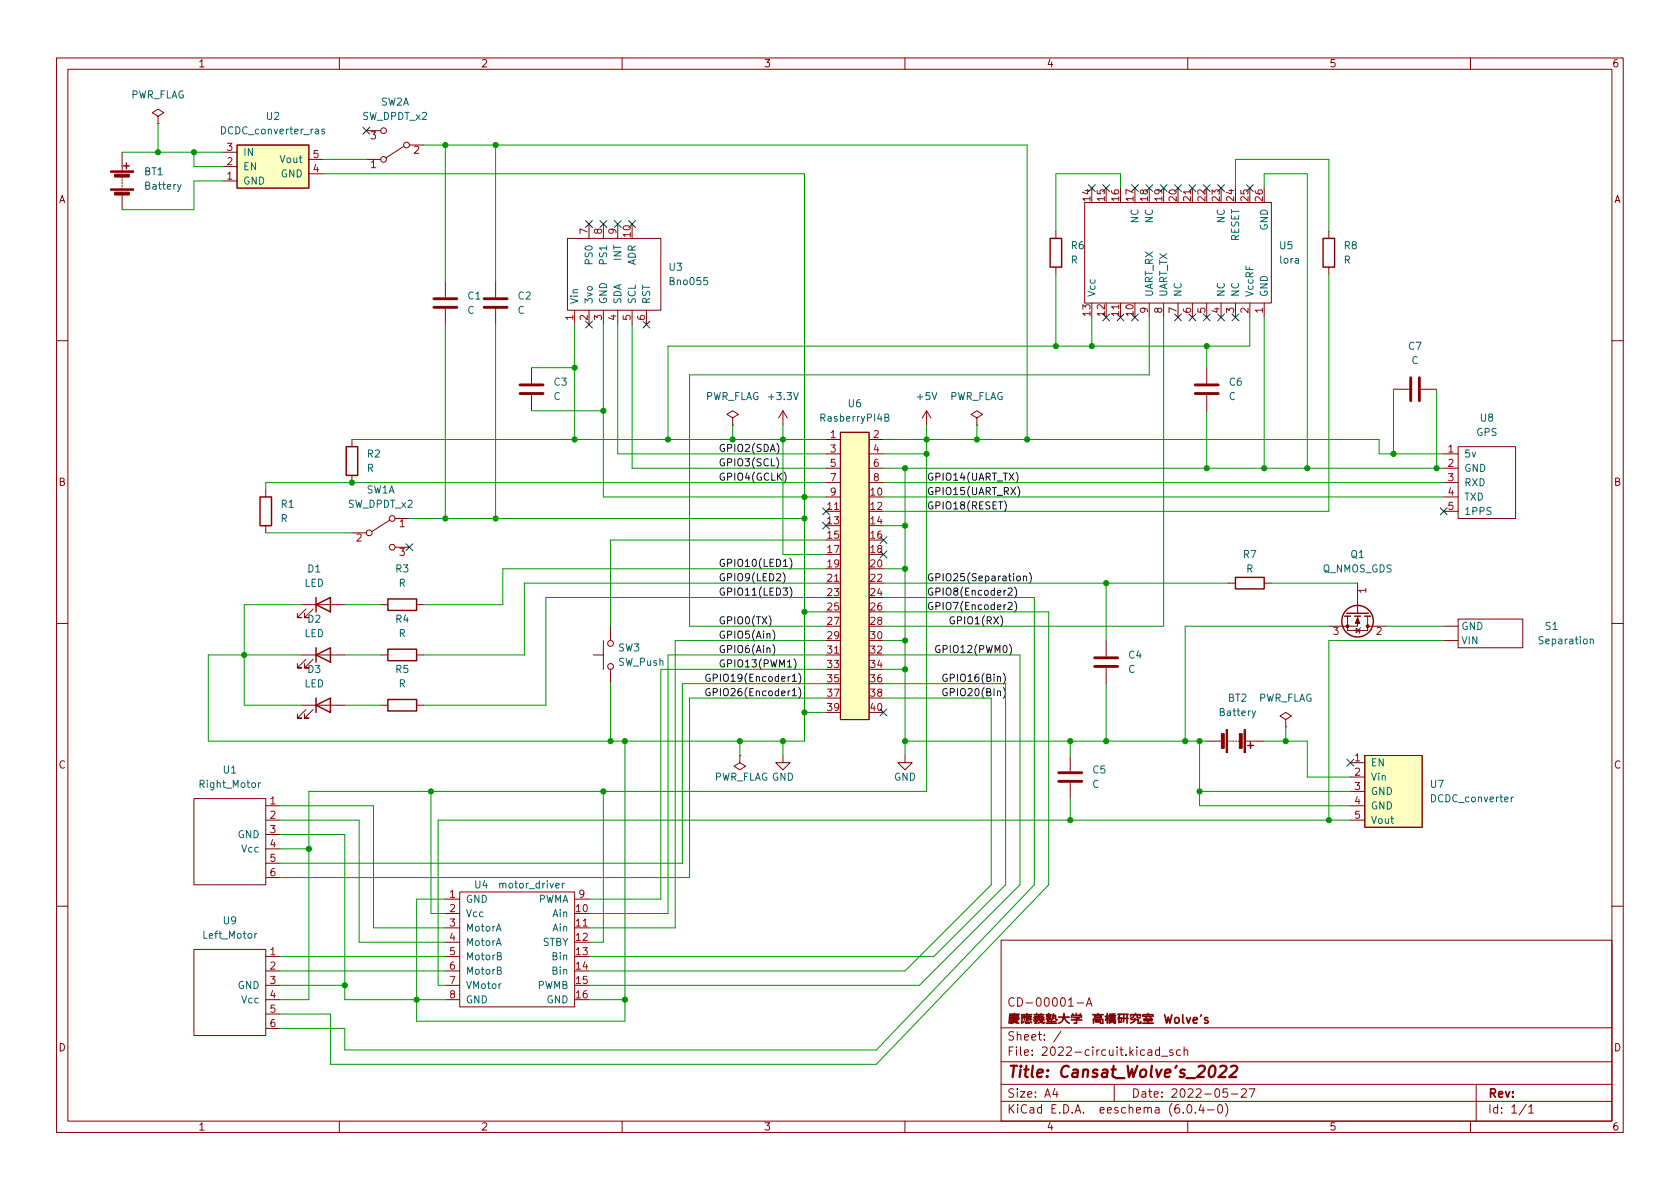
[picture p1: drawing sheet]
<svg xmlns="http://www.w3.org/2000/svg" width="297mm" height="210mm" viewBox="0 0 297 210" stroke-linecap="round" stroke-linejoin="round" font-family="sans-serif">
<g fill="none" stroke="#840000" stroke-width=".18">
<path d="M10 10.2h277v190.1h-277zM12 12.2h273v186.1h-273zM60 10.2v2M110 10.2v2M160 10.2v2M210 10.2v2M260 10.2v2M21.6 26.9v3.3M21.6 31.2v.3M21.6 31.7v.3M21.6 32.3v.2M21.6 32.8v.2"/>
<path d="M21.6 33.3v.2M21.6 34.5v2.6M27.9 20.6l1.1-.7-1.1-.6-1 .6 1 .7v1.2M27.9 21.8h.1M39.4 32h2.5M39.4 29.5h2.5M39.4 26.9h2.5M41.9 25.6h12.7v7.7h-12.7zM54.6 30.7h2.5M54.6 28.2h2.5M64.8 28.2h2.5M64.8 23.1h2.5"/>
<path d="M71.4 25.9l-3.2 2M72.4 25.6h2.5M104.1 39.6v2.6M106.7 39.6v2.6M109.2 39.6v2.6M191.8 35.8h33v17.8h-33zM210.8 33.3v2.5M78.7 49.8v2.8M78.7 54.6v2.8M87.6 49.8v2.8M87.6 54.6v2.8M100.3 42.2h16.5v12.7h-16.5z"/>
<path d="M101.6 54.9v2.5M104.1 54.9v2.5M106.7 54.9v2.5M109.2 54.9v2.5M111.8 54.9v2.5M114.3 54.9v2.5M186.7 40.9v1.3M186.7 47.2v1.3M198.1 53.6v2.5M203.2 53.6v2.5M205.7 53.6v2.5M208.3 53.6v2.5"/>
<path d="M210.8 53.6v2.5M213.4 53.6v2.5M215.9 53.6v2.5M218.4 53.6v2.5M221 53.6v2.5M223.5 53.6v2.5M234.9 40.9v1.3M234.9 47.2v1.3M10 60.2h2M62.2 77.7v1.3M94 65v2.8M94 69.8v2.8"/>
<path d="M129.5 73.9l1.1-.6-1.1-.7-1 .7 1 .6v1.3M129.5 75.2h.1M138.4 72.6l-.7 1.3M138.4 72.6v2.6M138.4 72.6l.8 1.3M146 77.7h2.6M148.6 76.4h5.1v50.8h-5.1zM153.7 77.7h2.5M163.8 72.6l-.7 1.3M163.8 72.6v2.6M163.8 72.6l.8 1.3M172.7 73.9l1-.6-1-.7-1 .7 1 .6v1.3"/>
<path d="M172.7 75.2h.1M213.4 65v2.8M213.4 69.8v2.8M246.4 68.8h2.8M251.2 68.8h2.8M257.8 79h.1M257.8 79h10.2v12.7h-10.2zM285 60.2h2M47 86.6v1.3M47 93v1.2M62.2 94.2h2.6M62.2 84.1v1.2"/>
<path d="M69 91.9l-3.2 2.1M69.8 91.7h2.6M69.8 96.8h2.6M146 90.4h2.6M146 80.3h2.6M146 82.8h2.6M146 85.3h2.6M146 87.9h2.6M153.7 80.3h2.5M153.7 82.8h2.5M153.7 85.3h2.5M255.3 90.4h2.5"/>
<path d="M255.3 80.3h2.5M255.3 82.8h2.5M255.3 85.3h2.5M255.3 87.9h2.5M10 110.2h2M53.3 115.8h7.7M53.3 106.9h7.7M54.1 107.7l-1.5 1.5h.7h-.7v-.7M54.1 116.6l-1.5 1.5h.7h-.7v-.8M55.4 107.7l-1.6 1.5h.8h-.8v-.7M55.4 116.6l-1.6 1.5h.8h-.8v-.8M67.3 115.8h1.3"/>
<path d="M67.3 106.9h1.3M73.7 115.8h1.2M73.7 106.9h1.2M104.9 115.8h1.8M106.7 113.3v5.1M107.9 110.7v2.6M107.9 118.4v2.5M146 115.8h2.6M146 103.1h2.6M195.6 113.3v2.8M195.6 118.1v2.8M217.2 103.1h1.2"/>
<path d="M223.5 103.1h1.3M238.3 109v2.5h3.5v-2.5M239.8 111.1l.6 .4-.6 .4zM240 109v1.7h-5.1M240 103.1v5.4M240.5 111l-.1 .1v.8l-.1 .1M241.8 110.7h3.3M255.3 110.7h2.5M255.3 113.3h2.5M257.8 109.5h11.4v5h-11.4zM285 110.2h2M53.3 124.7h7.7"/>
<path d="M54.1 125.5l-1.5 1.5h.7h-.7v-.8M55.4 125.5l-1.6 1.5h.8h-.8v-.8M67.3 124.7h1.3M73.7 124.7h1.2M130.8 133.6v1.3l-1 .6 1 .6 1-.6-1-.6M130.8 133.6h.1M138.4 133.6v1.3h1.3l-1.3 1.2-1.2-1.2h1.2M160 133.6v1.3h1.3l-1.3 1.2-1.3-1.2h1.3M189.2 133.6v2.8M189.2 138.4v2.8M213.4 131.1h2.5M216.9 131.1h.3"/>
<path d="M217.4 131.1h.3M217.9 131.1h.3M218.4 131.1h.3M218.9 131.1h.3M220.2 131.1h3.3M227.3 127.2l1-.6-1-.6-1 .6 1 .6v1.3M227.3 128.5h.1M238.8 134.9h2.5M238.8 137.4h2.5M238.8 139.9h2.5M241.3 133.6h10.2v12.7h-10.2zM34.3 141.2h12.7v15.3h-12.7z"/>
<path d="M47 142.5h2.5M47 145h2.5M47 147.6h2.5M47 150.1h2.5M47 152.6h2.5M47 155.2h2.5M78.7 159h2.6M81.3 157.7h20.3v20.3h-20.3zM101.6 159h2.5M238.8 142.5h2.5M238.8 145h2.5M10 160.2h2"/>
<path d="M34.3 167.9h12.7v15.2h-12.7zM47 169.2h2.5M47 171.7h2.5M47 174.2h2.5M47 176.8h2.5M47 179.3h2.5M78.7 164.1h2.6M78.7 161.5h2.6M78.7 166.6h2.6M78.7 169.2h2.6M78.7 171.7h2.6M78.7 174.2h2.6"/>
<path d="M78.7 176.8h2.6M101.6 164.1h2.5M177 166.3h108v32h-108zM190.4 177.4h1.2M192.1 177.9l.5-1.5 .5 1.5M192.2 177.5h.7M285 160.2h2M47 181.9h2.5M60 198.3v2M110 198.3v2M160 198.3v2M177 194.8h108"/>
<path d="M177 191.8h108M177 187.8h108M177 181.8h108M186.5 192.5l-.4 1h1M186.9 193v1M187.6 182.4l-1.3 1.9M197 191.8v3M205 185.7l-.4-.1-.3 .3v.4l.1 .3h.6M205 185.1v1.5M205.4 186.8h1.1M207.4 185.7l-.4-.1-.2 .2 .1 .3 .5 .1v.4h-.6M208.7 185.7l-.4-.1-.3 .3v.4l.1 .3h.6"/>
<path d="M209.4 185.8l.2-.2 .3 .1 .1 .9M209.4 185.1v1.5M210 198.3v2M210.1 195.4l.1-.1a.81 .81 0 0 1 .6 .7 .81 .81 0 0 1-.3 .8h-.1a.81 .81 0 0 1-.6-.6 .81 .81 0 0 1 .3-.8zM211.4 196.7v.1M212.4 195.3l-.4 1h.9M212.7 195.8v1M213.5 196.3h1.1M215.5 195.4l.1-.1a.81 .81 0 0 1 .6 .7 .81 .81 0 0 1-.3 .8h-.1a.81 .81 0 0 1-.6-.6 .81 .81 0 0 1 .3-.8zM216.6 195.1a1.72 1.72 0 0 1 0 2.3M217 192.5h-.7l-.1 .7 .2-.1 .5 .1 .2 .2-.1 .5-.2 .1-.6-.1M217.7 193.5h1.2"/>
<path d="M219.5 192.7l.6-.2 .2 .2 .1 .3-1 1h1M220.9 192.5h1l-.7 1.5M260 198.3v2M261 191.8v6.5M269.9 195.3l-1.3 1.9M270.3 195.8l.4-.5v1.5M270.3 196.8h.9"/>
<circle cx="67.8" cy="23.1" r=".51"/>
<circle cx="67.8" cy="28.2" r=".51"/>
<circle cx="71.9" cy="25.6" r=".51"/>
<circle cx="65.3" cy="94.2" r=".51"/>
<circle cx="69.3" cy="96.8" r=".51"/>
<circle cx="69.3" cy="91.7" r=".51"/>
<circle cx="108" cy="113.8" r=".51"/>
<circle cx="108" cy="117.9" r=".51"/>
</g>
<path d="M215.7 188.7l.3-.2h.5a.45 .45 0 0 1 .3 .5l-.1 .3-1.3 1.2h1.3M217.6 188.7l.4-.2h.4a.45 .45 0 0 1 .3 .5l-.1 .3-1.3 1.2h1.3" fill="none" stroke="#840000" stroke-width=".4"/>
<g fill="none" stroke="#840000" stroke-width=".3">
<path d="M178.6 179.6h1.5v.3h-1.5M179.1 179.4v.5M179.3 179.2v.2M179.6 179.4v.5M180.2 179.4h-1.6l-.2 1.5M181.5 179.9h.8M181.5 179.7h.8M181.5 179.6l-.3 .3M181.6 179.2v.2M181.6 179.6v.7M181.9 179.6v.7M182.4 179.4h-1.7l-.1 1.5"/>
<path d="M182.8 179.9h1.8M182.8 179.4h1.8M183 179.7h1.4M183.3 179.2v.2M183.7 179.4v.5M184.1 179.3l-.1 .1M185 179.4h.8M185.4 179.2v.2M185.7 179.8l.1-.2h-.7v.2h.7M186.1 179.6h.5l.2 .8 .1-.1M186.1 179.9l.2 .2M186.3 179.3v.6l-.2 .4"/>
<path d="M187.2 179.9h1.9M188.1 179.9l-.3 .6-.6 .4M188.1 179.2a1.55 1.55 0 0 0 1 1.7M188.1 179.4l-.1 .8M189.5 179.9v-.3h1.7v.3M189.6 179.3l.2 .2M189.8 179.9h1.1l-.6 .2M190.3 179.2v.3M191.1 179.3l-.3 .3M193.2 179.4h1.9M193.6 179.6h1.1v.3h-1.1zM194.1 179.2v.2"/>
<path d="M195.4 179.7h.7M195.8 179.2v1.7M195.8 179.9l.2 .2M195.8 179.6l-.3 .8M196.1 179.6h1.2M196.3 179.8h.7v.3h-.7zM196.7 179.4l-.6 .6M196.8 179.6l.4 .3M197.1 179.3l-.9 .1M197.6 179.4h.7M197.8 179.8v1.1M198 179.4l-.3 .8"/>
<path d="M198.5 179.4h1M198.7 179.4l-.1 1.3M199.3 179.4v1.5M200.6 179.4l-.2 .4-.5 .3M200.8 179.2v.2M201.1 179.4v.5l.5 .1v-.1M201.6 179.6v-.2h-1.7v.3M202.1 179.7v-.3h1.7l.1 .3M202.3 179.7h1.4M202.8 179.7l-.3 .5M203 179.2v.2M203.3 179.9l.5 .4"/>
<path d="M205.9 179.4l.4 1.5 .3-1 .2 1 .4-1.5M209.1 179.4v1.3l.2 .2M209.8 179.9l.3 1 .4-1M212.4 179.4l-.1 .3M178.6 180l1.6 .1-.1 .1M178.8 180.1l-.2 .3M178.9 180.6l.9 .3M179 180.6h.8l-1 .3M179.1 180.1v.3h.6M179.1 180.4l-.5 .3M179.2 180.7l.9 .2M179.3 180.1h.2"/>
<path d="M179.6 180.7l-1 .2M179.8 180.1l.2 .3M180.8 180l.3-.4v.8M181.1 180.6l-.3 .3M181.4 180.6l-.1 .3h.7M181.5 180.1h.8M181.5 180.3h.9M181.5 180.4l.3 .2M182.1 180.6l.3 .3M182.8 180.4h1.8M183.3 180.1v.8h-.3M183.5 180.6h-.7"/>
<path d="M183.6 180.1h-.7M183.8 180.1l.2 .5 .2 .3h.4l.1-.1M184.2 180.1h.3M184.3 180.5v.1l-.7 .3M185 180.2h.9M185 180.9h1.8M185.1 180l.7-.1-.4 .2v.3M185.2 180.5h.2M185.2 180.6h1.4M185.9 180.5v.4M189.4 180.4h1.9M190.3 180.2v.7h-.4"/>
<path d="M193.3 180.9v-.7h1.7v.7h-.4M193.7 180.4h.9v.3h-.9zM196.1 180.9v-.6h1.1v.6h-.2M196.3 180.1h.7M196.4 180.7h.5v-.3h-.5v.5M197.8 180h.5v.7h-.5M198.4 180.1h1.1M200 180.3h1.3v.6M200.7 180.1l-.1 .4-.7 .4M201.7 180.6v.3h-.5M202.1 180.9h1.8M202.2 180.2h1.5"/>
<path d="M202.3 180.5h1.4M203 180.3v.6M207.8 180l.4-.1 .3 .3v.4l-.3 .3h-.4l-.1-.3v-.4zM211 180.4l.7-.1-.1-.3-.4-.1-.2 .2 .1 .8h.5M213.6 180l-.4-.1-.2 .2 .1 .3 .5 .1v.4h-.6"/>
</g>
<g fill="none" stroke="#840000" stroke-width=".25">
<path d="M21.8 29.3h1.1M22.4 28.8v1M185.7 42.2h2v5h-2zM233.9 42.2h2.1v5h-2.1zM61.2 79h2v5.1h-2zM46 87.9h2v5.1h-2zM55.9 106.9l2.5-1.2v2.5zM55.9 115.8l2.5-1.3v2.6zM55.9 105.7v2.5M55.9 114.5v2.6M68.6 114.8h5.1v2h-5.1zM68.6 105.9h5.1v2h-5.1z"/>
<path d="M218.4 102.1h5.1v2h-5.1zM237.7 109h1.1M238.1 108.5h3.8M239.5 109h1M241.3 109h1M55.9 124.7l2.5-1.3v2.6zM55.9 123.4v2.6M68.6 123.7h5.1v2h-5.1zM220.6 131.8h1M221.1 131.3v1"/>
<circle cx="240" cy="109.8" r="2.79"/>
</g>
<g fill="none" stroke="#006464" stroke-width=".18">
<path d="M32 32.6l-.4 1.2-.2 .1M57.4 22.9l-.3-.1-.2 .2v.2l.5 .1v.3h-.5M156.5 73.8h.5l.1-.2v-.3l-.6-.1v1.3h.4l.2-.1 .1-.3-.3-.3M259.8 79.6h-.6l-.1 .6 .2-.2 .4 .1 .2 .2-.1 .4-.2 .1-.5-.1M260.3 80l.3 .8 .3-.8M259.9 82.2a.59 .59 0 0 0-.8 .5 .59 .59 0 0 0 .8 .6v-.5h-.2M261.2 82.1v1.3l-.7-1.3v1.3M261.8 82.1a.64 .64 0 0 1 .7 .6 .64 .64 0 0 1-.7 .7zM281.2 113.1l.2-.1 .3 .1v.8M45.7 138.4v.9M46.1 138.4l-.4 .2M222 125.7l-.4 1.2-.2 .1"/>
<path d="M99.4 156.2v.8M99.8 156.2l-.4 .2M267.6 140.9l-.4 .3M45.4 165.1l-.3 .2M87.8 164.7l.4-1.3 .4 1.3M87.8 167.2l.4-1.3 .4 1.3M87.9 169.1l.6-.1 .1-.2-.1-.2-.6-.1v1.2h.5l.2-.1 .1-.3-.3-.2M87.9 171.6l.6-.1 .1-.1-.1-.3-.6-.1v1.3h.5l.2-.1 .1-.4-.3-.2"/>
</g>
<g fill="#840000" stroke="#840000" stroke-width=".18">
<path d="M19.6 33.4h4v.2h-4z"/>
<path d="M19.6 30.2h4v.3h-4z"/>
<path d="M20.3 34h2.6v.5h-2.6z"/>
<path d="M20.3 30.8h2.6v.5h-2.6z"/>
<path d="M240 109.2l.4 1h-.8z"/>
<path d="M216.8 129h.2v4.1h-.2z"/>
<path d="M220 129h.2v4.1h-.2z"/>
<path d="M216 129.7h.5v2.6h-.5z"/>
<path d="M219.1 129.7h.5v2.6h-.5z"/>
<circle cx="238.3" cy="110.7" r=".25"/>
<circle cx="241.8" cy="110.7" r=".25"/>
</g>
<g fill="#ffffc2" stroke="#ffffc2" stroke-width=".18">
<path d="M41.9 25.6h12.7v7.7h-12.7z"/>
<path d="M148.6 76.4h5.1v50.8h-5.1z"/>
<path d="M241.3 133.6h10.2v12.7h-10.2z"/>
</g>
<g fill="none" stroke="#840000" stroke-width=".51">
<path d="M76.7 54.4h4.1M76.7 52.8h4.1M85.6 54.4h4.1M85.6 52.8h4.1M91.9 69.6h4.1M91.9 68.1h4.1M211.3 69.6h4.1M211.3 68.1h4.1M249.4 66.8v4.1M251 66.8v4.1M193.5 117.9h4.1M193.5 116.3h4.1"/>
<path d="M187.2 138.2h4.1M187.2 136.6h4.1"/>
</g>
<g fill="none" stroke="#0f0f0f" stroke-width=".18">
<path d="M137.3 80.9a1.46 1.46 0 0 1 0 2M138.6 83.5a1.46 1.46 0 0 1 0 1.9M139.7 98.7a1.46 1.46 0 0 1 0 2M177.6 88.6a1.46 1.46 0 0 1 0 1.9M179.6 83.5a1.46 1.46 0 0 1 0 1.9M179.9 86a1.46 1.46 0 0 1 0 2M136.6 111.4a1.46 1.46 0 0 1 0 2M136.6 114a1.46 1.46 0 0 1 0 1.9M138.4 101.3a1.46 1.46 0 0 1 0 1.9M139.7 103.8a1.46 1.46 0 0 1 0 1.9M140.1 119.6l.3-.4v1.3M140.4 116.5a1.46 1.46 0 0 1 0 1.9"/>
<path d="M141.2 119a1.46 1.46 0 0 1 0 2M176.9 108.9a1.46 1.46 0 0 1 0 1.9M177.4 119a1.46 1.46 0 0 1 0 2M178.2 104.1l.5-.1 .3 .3-.8 .9h.8M178.2 106.6l.5-.1 .3 .4-.8 .9h.8M178.5 114a1.46 1.46 0 0 1 0 1.9M179.4 103.8a1.46 1.46 0 0 1 0 1.9M179.4 106.3a1.46 1.46 0 0 1 0 2M181 102l.1-.1h.3l.1 .8M181 101.9v.8M182 101.3a1.46 1.46 0 0 1 0 1.9M140.1 122.1l.3-.3v1.2"/>
<path d="M140.1 120.5h.7M140.1 123h.7M141.2 121.6a1.46 1.46 0 0 1 0 1.9M177.4 121.6a1.46 1.46 0 0 1 0 1.9"/>
</g>
<g fill="none" stroke="#009600" stroke-width=".18">
<path d="M21.6 26.9h17.8M27.9 21.8v5.1M34.3 26.9v2.6h5.1M39.4 32h-5.1v5.1h-12.7M57.1 30.7h85.1v100.4h-105.4v-15.3h16.5M57.1 28.2h7.7M74.9 25.6h106.7v52.1M78.7 25.6v24.2M87.6 25.6v24.2M198.1 33.3v-2.6h-11.4v10.2M218.4 33.3v-5.1h16.5v12.7M223.5 33.3v-2.6h7.6v52.1"/>
<path d="M78.7 57.4v34.3M87.6 57.4v34.3M101.6 57.4v20.3M106.7 57.4v30.5h39.3M109.2 57.4v22.9h36.8M111.8 57.4v25.4h34.2M186.7 48.5v12.7M193 56.1v5.1M203.2 56.1v10.2h-81.3v44.4h24.1M205.7 56.1v54.6h-49.5M221 56.1v5.1h-102.9v16.5M223.5 56.1v26.7"/>
<path d="M234.9 48.5v41.9h-78.7M62.2 77.7h83.8M94 72.6h12.7M94 65h7.6M129.5 75.2v2.5M138.4 75.2v22.8h7.6M156.2 77.7h87.6v2.6h11.5M163.8 75.2v64.7h-109.2v36.9h-5.1M172.7 75.2v2.5M213.4 61.2v3.8M213.4 72.6v10.2M246.4 68.8v11.5"/>
<path d="M254 68.8v14M47 94.2h15.2M72.4 91.7h69.8M146 85.3h-99v1.3M146 95.5h-38.1v15.2M156.2 82.8h99.1M156.2 80.3h7.6M156.2 85.3h99.1M156.2 87.9h99.1M156.2 93h3.8M160 82.8v50.8M53.3 106.9h-10.1v17.8h10.1"/>
<path d="M61 115.8h6.3M61 106.9h6.3M142.2 108.2h3.8M146 103.1h-53.3v12.7h-17.8M146 113.3h-26.6v50.8h-15.3M146 115.8h-27.9v45.7h-14M146 105.7h-49.5v19h-21.6M146 118.4h-29.2v40.6h-12.7M146 100.6h-57.1v6.3h-14M156.2 103.1h61M156.2 113.3h3.8M156.2 115.8h24.1v40.7l-17.7 17.7h-58.5"/>
<path d="M156.2 108.2h29.2v48.3l-30.5 31.7h-96.5v-8.9h-8.9M156.2 105.7h26.7v50.8l-28 29.2h-93.9v-3.8h-11.5M156.2 118.4h3.8M156.2 100.6h3.8M195.6 103.1v10.2M224.8 103.1h15.2M234.9 110.7h-25.4v20.4M245.1 110.7h10.2M255.3 113.3h-20.4v31.7M61 124.7h6.3M76.2 139.9v21.6h2.5M106.7 139.9v26.7h-2.6"/>
<path d="M107.9 120.9v10.2M110.5 131.1v49.5h-36.8v-21.6h5M130.8 131.1v2.5M138.4 131.1v2.5M142.2 126h3.8M146 123.4h-24.1v31.8h-72.4M146 120.9h-25.4v31.7h-71.1M156.2 120.9h21.6v35.6l-12.7 12.7h-61M156.2 123.4h19.1v33.1l-15.3 15.2h-55.9M160 131.1h53.4M189.2 131.1v2.5M195.6 120.9v10.2"/>
<path d="M212.1 131.1v11.4h26.7M212.1 139.9h26.7M223.5 131.1h7.6v6.3h7.7M227.3 128.5v2.6M49.5 142.5h16.5v21.6h12.7M49.5 145h14v21.6h15.2M49.5 147.6h11.5v29.2h17.7M49.5 150.1h5.1M189.2 141.2v3.8M238.8 145h-161.3v29.2h1.2M49.5 174.2h11.5M49.5 171.7h29.2"/>
<path d="M49.5 169.2h29.2M104.1 176.8h6.4"/>
</g>
<g fill="none" stroke="#000084" stroke-width=".18">
<path d="M64.2 22.5l1.2 1.2M65.4 22.5l-1.2 1.2M103.5 39l1.2 1.2M104.7 39l-1.2 1.2M106.1 39l1.2 1.2M107.3 39l-1.2 1.2M108.6 39l1.2 1.2M109.8 39l-1.2 1.2M111.2 39l1.2 1.2M112.4 39l-1.2 1.2M192.4 32.7l1.2 1.2M193.6 32.7l-1.2 1.2"/>
<path d="M195 32.7l1.2 1.2M196.2 32.7l-1.2 1.2M200.1 32.7l1.2 1.2M201.3 32.7l-1.2 1.2M202.6 32.7l1.2 1.2M203.8 32.7l-1.2 1.2M205.1 32.7l1.2 1.2M206.3 32.7l-1.2 1.2M207.7 32.7l1.2 1.2M208.9 32.7l-1.2 1.2M210.2 32.7l1.2 1.2M211.4 32.7l-1.2 1.2"/>
<path d="M212.8 32.7l1.2 1.2M214 32.7l-1.2 1.2M215.3 32.7l1.2 1.2M216.5 32.7l-1.2 1.2M220.4 32.7l1.2 1.2M221.6 32.7l-1.2 1.2M103.5 56.8l1.2 1.2M104.7 56.8l-1.2 1.2M113.7 56.8l1.2 1.2M114.9 56.8l-1.2 1.2M195 55.5l1.2 1.2M196.2 55.5l-1.2 1.2"/>
<path d="M197.5 55.5l1.2 1.2M198.7 55.5l-1.2 1.2M200.1 55.5l1.2 1.2M201.3 55.5l-1.2 1.2M207.7 55.5l1.2 1.2M208.9 55.5l-1.2 1.2M210.2 55.5l1.2 1.2M211.4 55.5l-1.2 1.2M212.8 55.5l1.2 1.2M214 55.5l-1.2 1.2M215.3 55.5l1.2 1.2M216.5 55.5l-1.2 1.2"/>
<path d="M217.8 55.5l1.2 1.2M219 55.5l-1.2 1.2M71.8 96.2l1.2 1.2M73 96.2l-1.2 1.2M145.4 89.8l1.3 1.2M145.4 92.3l1.3 1.3M146.7 89.8l-1.3 1.2M146.7 92.3l-1.3 1.3M155.6 94.9l1.2 1.2M155.6 97.4l1.2 1.2M156.8 94.9l-1.2 1.2M156.8 97.4l-1.2 1.2"/>
<path d="M254.7 89.8l1.2 1.2M255.9 89.8l-1.2 1.2M155.6 125.4l1.2 1.2M156.8 125.4l-1.2 1.2M238.2 134.3l1.2 1.2M239.4 134.3l-1.2 1.2"/>
</g>
<g fill="#009600" stroke="#009600" stroke-width=".18">
<circle cx="160" cy="100.6" r=".46"/>
<circle cx="160" cy="93" r=".46"/>
<circle cx="163.8" cy="80.3" r=".46"/>
<circle cx="160" cy="82.8" r=".46"/>
<circle cx="163.8" cy="77.7" r=".46"/>
<circle cx="195.6" cy="131.1" r=".46"/>
<circle cx="189.2" cy="131.1" r=".46"/>
<circle cx="195.6" cy="103.1" r=".46"/>
<circle cx="142.2" cy="126" r=".46"/>
<circle cx="142.2" cy="108.2" r=".46"/>
<circle cx="142.2" cy="91.7" r=".46"/>
<circle cx="193" cy="61.2" r=".46"/>
<circle cx="231.1" cy="82.8" r=".46"/>
<circle cx="246.4" cy="80.3" r=".46"/>
<circle cx="254" cy="82.8" r=".46"/>
<circle cx="212.1" cy="139.9" r=".46"/>
<circle cx="209.5" cy="131.1" r=".46"/>
<circle cx="234.9" cy="145" r=".46"/>
<circle cx="227.3" cy="131.1" r=".46"/>
<circle cx="189.2" cy="145" r=".46"/>
<circle cx="212.1" cy="131.1" r=".46"/>
<circle cx="160" cy="118.4" r=".46"/>
<circle cx="160" cy="113.3" r=".46"/>
<circle cx="160" cy="131.1" r=".46"/>
<circle cx="213.4" cy="61.2" r=".46"/>
<circle cx="213.4" cy="82.8" r=".46"/>
<circle cx="223.5" cy="82.8" r=".46"/>
<circle cx="172.7" cy="77.7" r=".46"/>
<circle cx="186.7" cy="61.2" r=".46"/>
<circle cx="181.6" cy="77.7" r=".46"/>
<circle cx="138.4" cy="77.7" r=".46"/>
<circle cx="142.2" cy="87.9" r=".46"/>
<circle cx="130.8" cy="131.1" r=".46"/>
<circle cx="138.4" cy="131.1" r=".46"/>
<circle cx="118.1" cy="77.7" r=".46"/>
<circle cx="129.5" cy="77.7" r=".46"/>
<circle cx="43.2" cy="115.8" r=".46"/>
<circle cx="110.5" cy="131.1" r=".46"/>
<circle cx="101.6" cy="65" r=".46"/>
<circle cx="87.6" cy="91.7" r=".46"/>
<circle cx="106.7" cy="72.6" r=".46"/>
<circle cx="101.6" cy="77.7" r=".46"/>
<circle cx="62.2" cy="85.3" r=".46"/>
<circle cx="78.7" cy="91.7" r=".46"/>
<circle cx="76.2" cy="139.9" r=".46"/>
<circle cx="110.5" cy="176.8" r=".46"/>
<circle cx="107.9" cy="131.1" r=".46"/>
<circle cx="106.7" cy="139.9" r=".46"/>
<circle cx="54.6" cy="150.1" r=".46"/>
<circle cx="34.3" cy="26.9" r=".46"/>
<circle cx="27.9" cy="26.9" r=".46"/>
<circle cx="87.6" cy="25.6" r=".46"/>
<circle cx="78.7" cy="25.6" r=".46"/>
<circle cx="73.7" cy="176.8" r=".46"/>
<circle cx="61" cy="174.2" r=".46"/>
</g>
<text font-size="2.8" fill="#840000" x="178" y="190.6">Title: Cansat_Wolve's_2022</text>
<g font-size="2.1" fill="#840000">
<text x="178" y="178">CD-00001-A</text>
<text x="178" y="184">Sheet: /</text>
<text x="178" y="186.7">File: 2022-circuit.kicad_sch</text>
<text x="178" y="196.9">KiCad E.D.A. eeschema (6.0.4-0)</text>
<text x="178" y="194.1">Size: A4</text>
<text x="200" y="194.1">Date: 2022-05-27</text>
<text x="263" y="194.1">Rev:</text>
<text x="263" y="196.9">Id: 1/1</text>
</g>
<g font-size="1.8" fill="#840000">
<text x="35" y="11.9">1</text>
<text x="85" y="11.9">2</text>
<text x="135" y="11.9">3</text>
<text x="185" y="11.9">4</text>
<text x="235" y="11.9">5</text>
<text x="285" y="11.9">6</text>
<text x="10.3" y="35.9">A</text>
<text x="285.3" y="35.9">A</text>
<text x="10.3" y="85.9">B</text>
<text x="285.3" y="85.9">B</text>
<text x="10.3" y="135.9">C</text>
<text x="285.3" y="135.9">C</text>
<text x="10.3" y="185.9">D</text>
<text x="285.3" y="185.9">D</text>
<text x="35" y="199.9">1</text>
<text x="85" y="199.9">2</text>
<text x="135" y="199.9">3</text>
<text x="185" y="199.9">4</text>
<text x="235" y="199.9">5</text>
<text x="285" y="199.9">6</text>
</g>
<g font-size="1.8" fill="#006464">
<text x="23" y="17.4">PWR_FLAG</text>
<text x="39.4" y="23.7">DCDC_converter_ras</text>
<text x="47.1" y="21.2">U2</text>
<text x="64.1" y="21.2">SW_DPDT_x2</text>
<text x="67.3" y="18.7">SW2A</text>
<text x="42.9" y="27.6">IN</text>
<text x="49.7" y="28.8">Vout</text>
<text x="25.5" y="31">BT1</text>
<text x="25.8" y="33.5">Battery</text>
<text x="42.9" y="32.6">GND</text>
<text x="42.9" y="30.1">EN</text>
<text x="49.7" y="31.4">GND</text>
<text x="201.3" y="39.4" transform="rotate(-90 201.3 39.4)">NC</text>
<text x="203.8" y="39.4" transform="rotate(-90 203.8 39.4)">NC</text>
<text x="216.5" y="39.4" transform="rotate(-90 216.5 39.4)">NC</text>
<text x="224.2" y="40.8" transform="rotate(-90 224.2 40.8)">GND</text>
<text x="104.8" y="46.5" transform="rotate(-90 104.8 46.5)">PS0</text>
<text x="107.3" y="46.5" transform="rotate(-90 107.3 46.5)">PS1</text>
<text x="109.9" y="46" transform="rotate(-90 109.9 46)">INT</text>
<text x="112.4" y="47" transform="rotate(-90 112.4 47)">ADR</text>
<text x="118.3" y="47.9">U3</text>
<text x="189.3" y="46.6">R</text>
<text x="189.4" y="44.1">R6</text>
<text x="219.1" y="42.7" transform="rotate(-90 219.1 42.7)">RESET</text>
<text x="226.3" y="44.1">U5</text>
<text x="226.4" y="46.6">lora</text>
<text x="237.6" y="46.6">R</text>
<text x="237.7" y="44.1">R8</text>
<text x="82.7" y="53">C1</text>
<text x="91.6" y="53">C2</text>
<text x="102.2" y="53.8" transform="rotate(-90 102.2 53.8)">Vin</text>
<text x="104.8" y="53.8" transform="rotate(-90 104.8 53.8)">3vo</text>
<text x="107.3" y="53.8" transform="rotate(-90 107.3 53.8)">GND</text>
<text x="109.9" y="53.8" transform="rotate(-90 109.9 53.8)">SDA</text>
<text x="112.4" y="53.8" transform="rotate(-90 112.4 53.8)">SCL</text>
<text x="114.9" y="53.8" transform="rotate(-90 114.9 53.8)">RST</text>
<text x="118.6" y="50.4">Bno055</text>
<text x="193.7" y="52.6" transform="rotate(-90 193.7 52.6)">Vcc</text>
<text x="203.8" y="52.6" transform="rotate(-90 203.8 52.6)">UART_RX</text>
<text x="206.4" y="52.6" transform="rotate(-90 206.4 52.6)">UART_TX</text>
<text x="208.9" y="52.6" transform="rotate(-90 208.9 52.6)">NC</text>
<text x="216.5" y="52.6" transform="rotate(-90 216.5 52.6)">NC</text>
<text x="219.1" y="52.6" transform="rotate(-90 219.1 52.6)">NC</text>
<text x="221.6" y="52.6" transform="rotate(-90 221.6 52.6)">VccRF</text>
<text x="224.2" y="52.6" transform="rotate(-90 224.2 52.6)">GND</text>
<text x="82.6" y="55.5">C</text>
<text x="91.5" y="55.5">C</text>
<text x="249.1" y="61.8">C7</text>
<text x="249.6" y="64.4">C</text>
<text x="97.9" y="70.7">C</text>
<text x="98" y="68.2">C3</text>
<text x="124.6" y="70.7">PWR_FLAG</text>
<text x="136.1" y="70.7">+3.3V</text>
<text x="162.2" y="70.7">+5V</text>
<text x="167.8" y="70.7">PWR_FLAG</text>
<text x="217.2" y="70.7">C</text>
<text x="217.4" y="68.2">C6</text>
<text x="145.3" y="74.5">RasberryPI4B</text>
<text x="150" y="72">U6</text>
<text x="261" y="77.1">GPS</text>
<text x="261.8" y="74.5">U8</text>
<text x="64.8" y="83.4">R</text>
<text x="65" y="80.9">R2</text>
<text x="49.7" y="89.8">R1</text>
<text x="61.5" y="89.8">SW_DPDT_x2</text>
<text x="64.8" y="87.2">SW1A</text>
<text x="258.8" y="86">RXD~{}</text>
<text x="258.8" y="88.5">TXD~{}</text>
<text x="49.6" y="92.3">R</text>
<text x="258.8" y="91.1">1PPS</text>
<text x="54.4" y="101.2">D1</text>
<text x="70" y="101.2">R3</text>
<text x="219.8" y="98.7">R7</text>
<text x="220.3" y="101.2">R</text>
<text x="233.8" y="101.2">Q_NMOS_GDS</text>
<text x="238.9" y="98.7">Q1</text>
<text x="53.8" y="103.8">LED</text>
<text x="70.5" y="103.8">R</text>
<text x="53.8" y="112.6">LED</text>
<text x="54.4" y="110.1">D2</text>
<text x="70" y="110.1">R4</text>
<text x="70.5" y="112.6">R</text>
<text x="258.3" y="111.4">GND</text>
<text x="258.3" y="113.9">VIN</text>
<text x="272.4" y="113.9">Separation</text>
<text x="273.3" y="111.4">S1</text>
<text x="54.4" y="119">D3</text>
<text x="70" y="119">R5</text>
<text x="109.3" y="115.2">SW3</text>
<text x="109.3" y="117.7">SW_Push</text>
<text x="199.5" y="119">C</text>
<text x="199.6" y="116.5">C4</text>
<text x="53.8" y="121.5">LED</text>
<text x="70.5" y="121.5">R</text>
<text x="217.2" y="124.1">BT2</text>
<text x="222.4" y="124.1">PWR_FLAG</text>
<text x="215.8" y="126.6">Battery</text>
<text x="39.5" y="136.8">U1</text>
<text x="193.2" y="136.8">C5</text>
<text x="242.3" y="135.5">EN</text>
<text x="35.4" y="139.3">Right_Motor</text>
<text x="126.1" y="138">PWR_FLAG GND</text>
<text x="158.1" y="138">GND</text>
<text x="193.1" y="139.3">C</text>
<text x="242.3" y="138">Vin</text>
<text x="242.3" y="140.6">GND</text>
<text x="242.3" y="143.1">GND</text>
<text x="252.9" y="139.3">U7</text>
<text x="253.2" y="141.9">DCDC_converter</text>
<text x="42" y="148.2">GND</text>
<text x="242.3" y="145.7">Vout</text>
<text x="42.8" y="150.7">Vcc</text>
<text x="82.3" y="159.6">GND</text>
<text x="84" y="157.1">U4</text>
<text x="88.5" y="157.1">motor_driver</text>
<text x="95" y="159.6">PWMA</text>
<text x="36.1" y="166">Left_Motor</text>
<text x="39.5" y="163.4">U9</text>
<text x="82.3" y="162.2">Vcc</text>
<text x="82.3" y="164.7">MotorA</text>
<text x="82.3" y="167.3">MotorA</text>
<text x="95.9" y="167.3">STBY</text>
<text x="97.7" y="162.2">Ain</text>
<text x="97.7" y="164.7">Ain</text>
<text x="82.3" y="169.8">MotorB</text>
<text x="82.3" y="172.3">MotorB</text>
<text x="97.7" y="169.8">Bin</text>
<text x="97.7" y="172.3">Bin</text>
<text x="42" y="174.9">GND</text>
<text x="42.8" y="177.4">Vcc</text>
<text x="82.3" y="174.9">VMotor</text>
<text x="82.3" y="177.4">GND</text>
<text x="95" y="174.9">PWMB</text>
<text x="96.7" y="177.4">GND</text>
</g>
<g font-size="1.8" fill="#a90000">
<text x="40.1" y="29.2">2</text>
<text x="40.1" y="26.7">3</text>
<text x="55.4" y="27.9">5</text>
<text x="65.5" y="29.7">1</text>
<text x="65.5" y="24.6">3</text>
<text x="73.2" y="27.2">2</text>
<text x="40.1" y="31.7">1</text>
<text x="55.4" y="30.5">4</text>
<text x="192.8" y="35.5" transform="rotate(-90 192.8 35.5)">14</text>
<text x="195.3" y="35.5" transform="rotate(-90 195.3 35.5)">15</text>
<text x="197.9" y="35.5" transform="rotate(-90 197.9 35.5)">16</text>
<text x="200.4" y="35.5" transform="rotate(-90 200.4 35.5)">17</text>
<text x="202.9" y="35.5" transform="rotate(-90 202.9 35.5)">18</text>
<text x="205.5" y="35.5" transform="rotate(-90 205.5 35.5)">19</text>
<text x="208" y="35.5" transform="rotate(-90 208 35.5)">20</text>
<text x="210.6" y="35.5" transform="rotate(-90 210.6 35.5)">21</text>
<text x="213.1" y="35.5" transform="rotate(-90 213.1 35.5)">22</text>
<text x="215.6" y="35.5" transform="rotate(-90 215.6 35.5)">23</text>
<text x="218.2" y="35.5" transform="rotate(-90 218.2 35.5)">24</text>
<text x="220.7" y="35.5" transform="rotate(-90 220.7 35.5)">25</text>
<text x="223.3" y="35.5" transform="rotate(-90 223.3 35.5)">26</text>
<text x="103.9" y="41.4" transform="rotate(-90 103.9 41.4)">7</text>
<text x="106.4" y="41.4" transform="rotate(-90 106.4 41.4)">8</text>
<text x="109" y="41.4" transform="rotate(-90 109 41.4)">9</text>
<text x="111.5" y="41.9" transform="rotate(-90 111.5 41.9)">10</text>
<text x="101.3" y="56.6" transform="rotate(-90 101.3 56.6)">1</text>
<text x="103.9" y="56.6" transform="rotate(-90 103.9 56.6)">2</text>
<text x="106.4" y="56.6" transform="rotate(-90 106.4 56.6)">3</text>
<text x="109" y="56.6" transform="rotate(-90 109 56.6)">4</text>
<text x="111.5" y="56.6" transform="rotate(-90 111.5 56.6)">5</text>
<text x="114" y="56.6" transform="rotate(-90 114 56.6)">6</text>
<text x="192.8" y="55.8" transform="rotate(-90 192.8 55.8)">13</text>
<text x="195.3" y="55.8" transform="rotate(-90 195.3 55.8)">12</text>
<text x="197.9" y="55.8" transform="rotate(-90 197.9 55.8)">11</text>
<text x="200.4" y="55.8" transform="rotate(-90 200.4 55.8)">10</text>
<text x="202.9" y="55.4" transform="rotate(-90 202.9 55.4)">9</text>
<text x="205.5" y="55.4" transform="rotate(-90 205.5 55.4)">8</text>
<text x="208" y="55.4" transform="rotate(-90 208 55.4)">7</text>
<text x="210.6" y="55.4" transform="rotate(-90 210.6 55.4)">6</text>
<text x="213.1" y="55.4" transform="rotate(-90 213.1 55.4)">5</text>
<text x="215.6" y="55.4" transform="rotate(-90 215.6 55.4)">4</text>
<text x="218.2" y="55.4" transform="rotate(-90 218.2 55.4)">3</text>
<text x="220.7" y="55.4" transform="rotate(-90 220.7 55.4)">2</text>
<text x="223.3" y="55.4" transform="rotate(-90 223.3 55.4)">1</text>
<text x="146.8" y="77.5">1</text>
<text x="154.4" y="77.5">2</text>
<text x="146.8" y="80">3</text>
<text x="146.8" y="82.5">5</text>
<text x="154.4" y="80">4</text>
<text x="154.4" y="82.5">6</text>
<text x="256" y="80">1</text>
<text x="256" y="82.5">2</text>
<text x="146.8" y="85.1">7</text>
<text x="146.8" y="87.6">9</text>
<text x="154" y="87.6">10</text>
<text x="154.4" y="85.1">8</text>
<text x="256" y="85.1">3</text>
<text x="256" y="87.6">4</text>
<text x="63" y="95.8">2</text>
<text x="70.6" y="93.2">1</text>
<text x="146.3" y="90.2">11</text>
<text x="146.3" y="92.7">13</text>
<text x="146.3" y="95.2">15</text>
<text x="154" y="90.2">12</text>
<text x="154" y="92.7">14</text>
<text x="154" y="95.2">16</text>
<text x="256" y="90.2">5</text>
<text x="70.6" y="98.3">3</text>
<text x="146.3" y="97.8">17</text>
<text x="146.3" y="100.3">19</text>
<text x="154" y="97.8">18</text>
<text x="154" y="100.3">20</text>
<text x="146.3" y="102.9">21</text>
<text x="146.3" y="105.4">23</text>
<text x="146.3" y="107.9">25</text>
<text x="154" y="102.9">22</text>
<text x="154" y="105.4">24</text>
<text x="154" y="107.9">26</text>
<text x="241.6" y="104.9" transform="rotate(-90 241.6 104.9)">1</text>
<text x="146.3" y="110.5">27</text>
<text x="146.3" y="113">29</text>
<text x="154" y="110.5">28</text>
<text x="154" y="113">30</text>
<text x="235.7" y="112.3">3</text>
<text x="243.3" y="112.3">2</text>
<text x="146.3" y="115.6">31</text>
<text x="146.3" y="118.1">33</text>
<text x="154" y="115.6">32</text>
<text x="154" y="118.1">34</text>
<text x="146.3" y="120.6">35</text>
<text x="146.3" y="123.2">37</text>
<text x="146.3" y="125.7">39</text>
<text x="154" y="120.6">36</text>
<text x="154" y="123.2">38</text>
<text x="154" y="125.7">40</text>
<text x="239.5" y="134.6">1</text>
<text x="239.5" y="137.2">2</text>
<text x="47.8" y="142.2">1</text>
<text x="239.5" y="139.7">3</text>
<text x="239.5" y="142.2">4</text>
<text x="47.8" y="144.8">2</text>
<text x="47.8" y="147.3">3</text>
<text x="47.8" y="149.9">4</text>
<text x="239.5" y="144.8">5</text>
<text x="47.8" y="152.4">5</text>
<text x="47.8" y="154.9">6</text>
<text x="79.5" y="158.7">1</text>
<text x="79.5" y="161.3">2</text>
<text x="101.9" y="161.3">10</text>
<text x="102.4" y="158.7">9</text>
<text x="79.5" y="163.8">3</text>
<text x="79.5" y="166.4">4</text>
<text x="101.9" y="163.8">11</text>
<text x="101.9" y="166.4">12</text>
<text x="47.8" y="168.9">1</text>
<text x="47.8" y="171.4">2</text>
<text x="47.8" y="174">3</text>
<text x="79.5" y="168.9">5</text>
<text x="79.5" y="171.4">6</text>
<text x="79.5" y="174">7</text>
<text x="101.9" y="168.9">13</text>
<text x="101.9" y="171.4">14</text>
<text x="101.9" y="174">15</text>
<text x="47.8" y="176.5">4</text>
<text x="47.8" y="179.1">5</text>
<text x="79.5" y="176.5">8</text>
<text x="101.9" y="176.5">16</text>
<text x="47.8" y="181.6">6</text>
</g>
<g font-size="1.8" fill="#0f0f0f">
<text x="127" y="79.9">GPIO2(SDA)</text>
<text x="127" y="82.4">GPIO3(SCL)</text>
<text x="127" y="85">GPIO4(GCLK)</text>
<text x="163.8" y="87.5">GPIO15(UART_RX)</text>
<text x="163.8" y="85">GPIO14(UART_TX)</text>
<text x="163.8" y="90.1">GPIO18(RESET)</text>
<text x="127" y="100.2">GPIO10(LED1)</text>
<text x="127" y="105.3">GPIO11(LED3)</text>
<text x="127" y="102.8">GPIO9(LED2)</text>
<text x="163.8" y="105.3">GPIO8(Encoder2)</text>
<text x="163.8" y="107.8">GPIO7(Encoder2)</text>
<text x="163.8" y="102.8">GPIO25(Separation)</text>
<text x="127" y="112.9">GPIO5(Ain)</text>
<text x="127" y="110.4">GPIO0(TX)</text>
<text x="167.6" y="110.4">GPIO1(RX)</text>
<text x="127" y="115.5">GPIO6(Ain)</text>
<text x="127" y="118">GPIO13(PWM1)</text>
<text x="165.1" y="115.5">GPIO12(PWM0)</text>
<text x="124.5" y="120.5">GPIO19(Encoder1)</text>
<text x="124.5" y="123.1">GPIO26(Encoder1)</text>
<text x="166.4" y="120.5">GPIO16(Bin)</text>
<text x="166.4" y="123.1">GPIO20(BIn)</text>
</g>
</svg>
